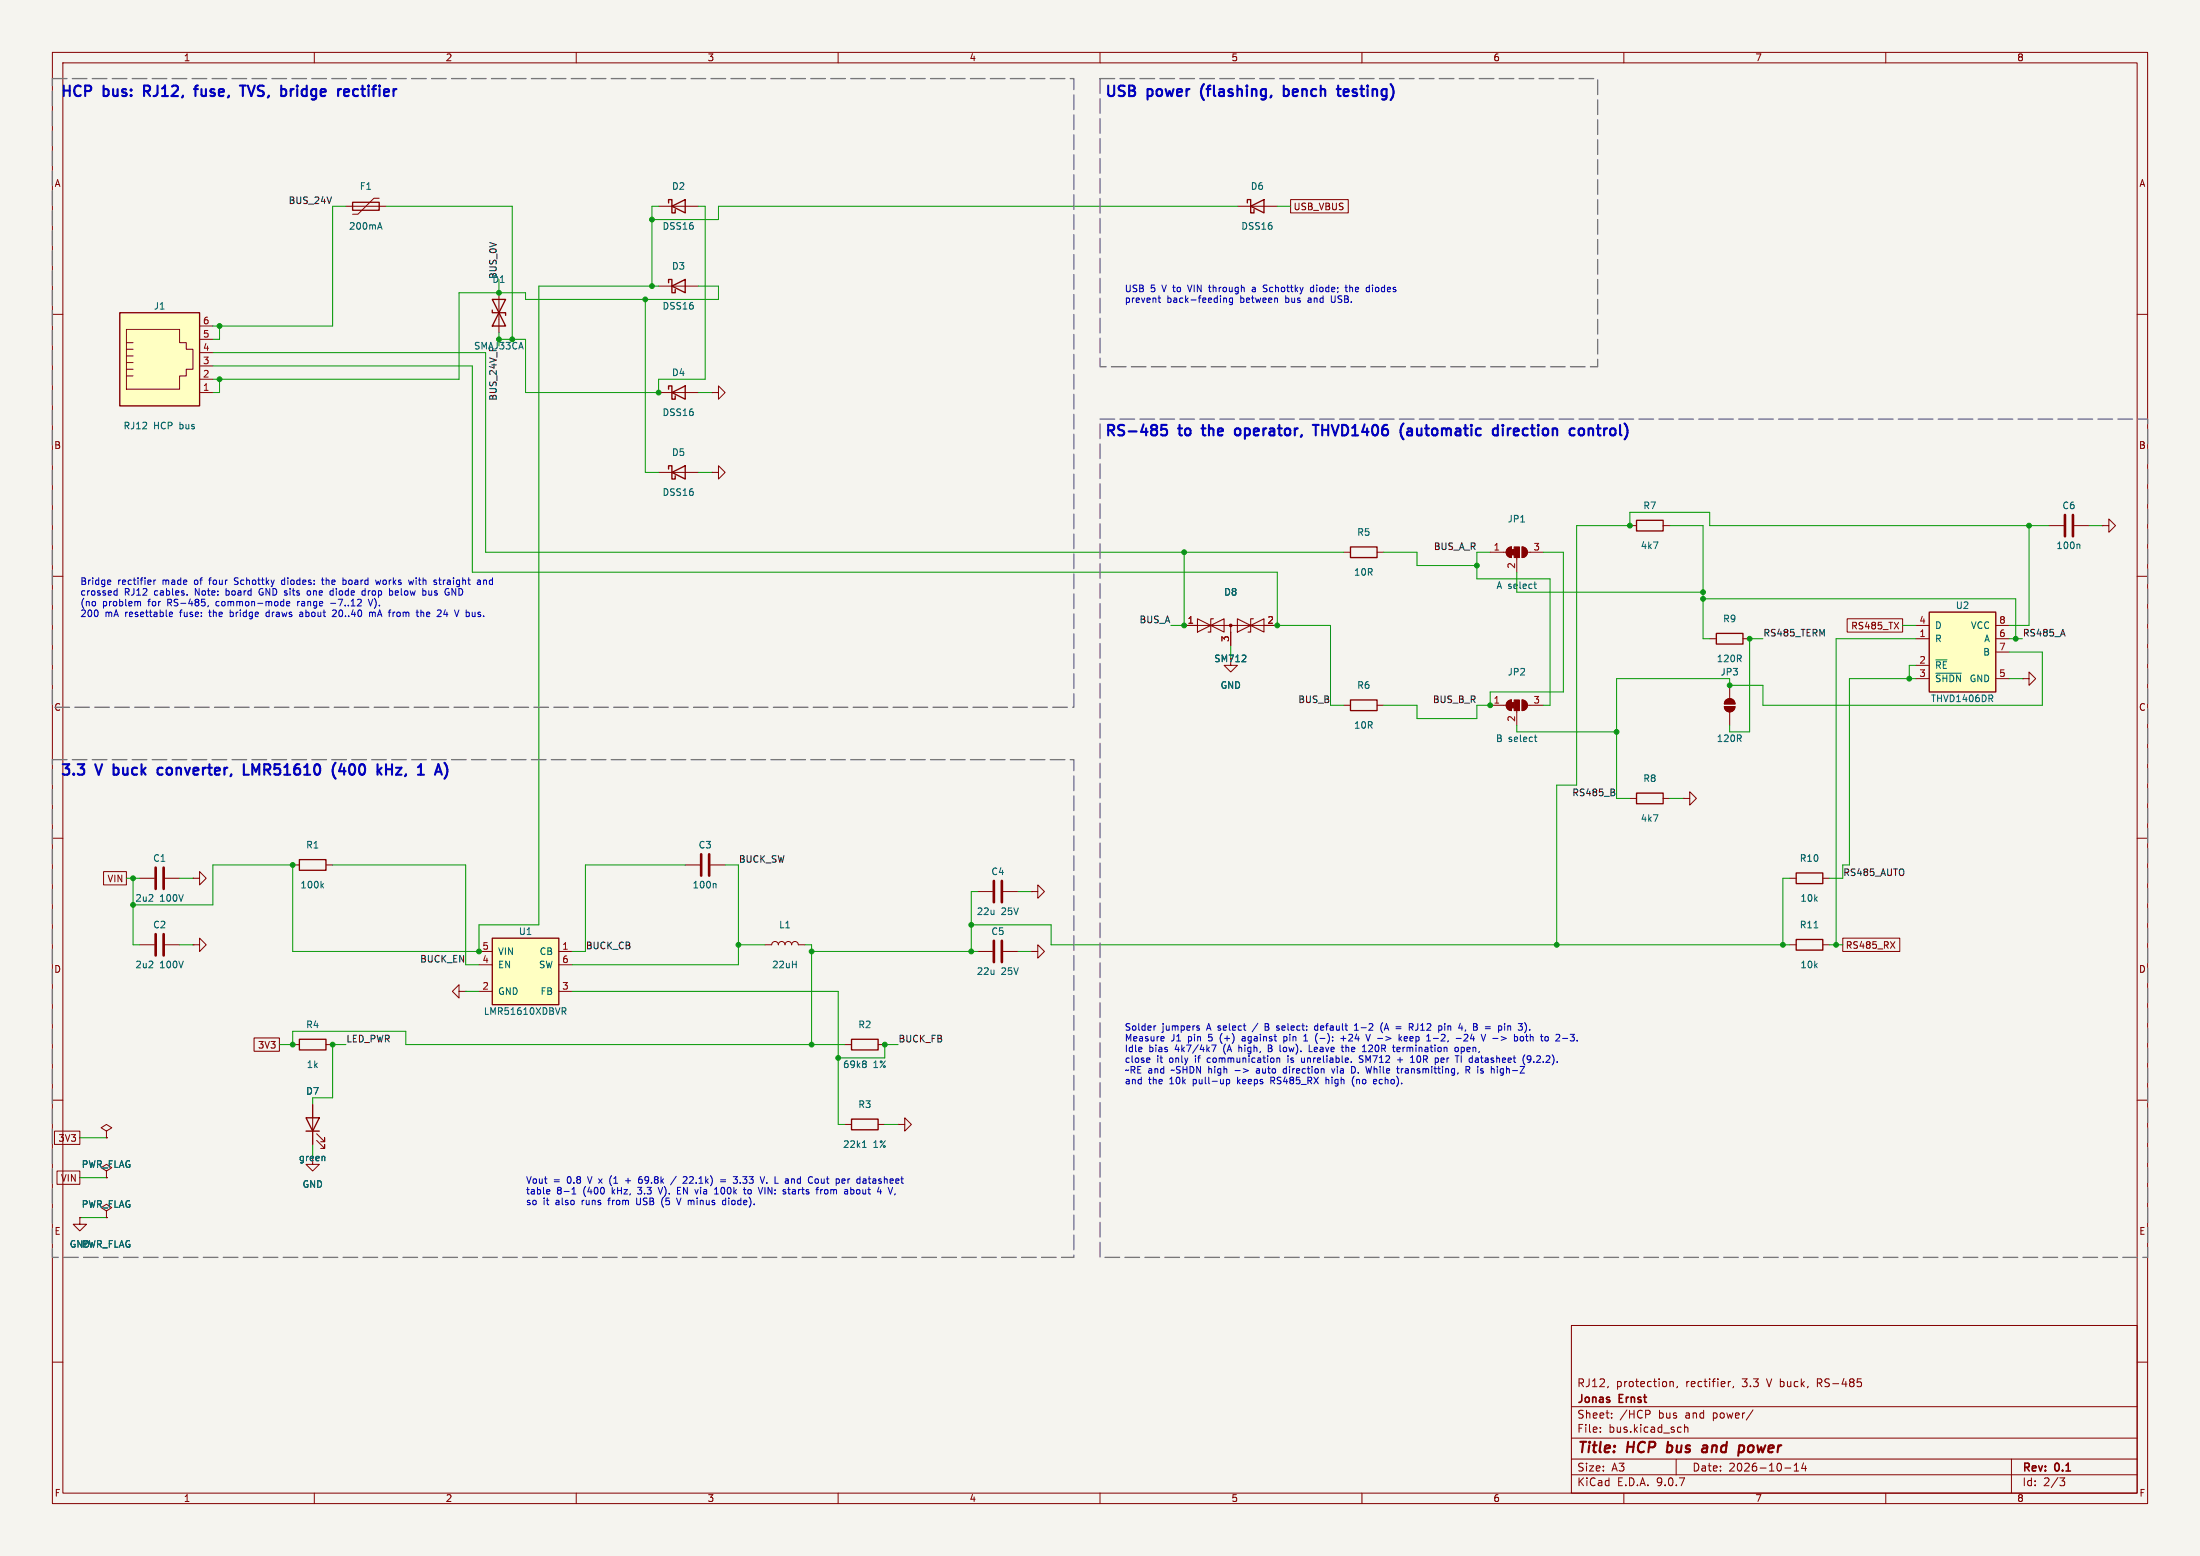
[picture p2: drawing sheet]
<svg xmlns="http://www.w3.org/2000/svg" width="420mm" height="297mm" viewBox="0 0 420 297" stroke-linecap="round" stroke-linejoin="round" font-family="sans-serif">
<path d="M0 0h420v297h-420z" fill="#f5f4ef" stroke="#f5f4ef" stroke-width=".19"/>
<g fill="none" stroke="#840000" stroke-width=".19">
<path d="M10 10h400v277h-400zM12 12h396v273h-396zM60 10v2M110 10v2M160 10v2M210 10v2M260 10v2M310 10v2M360 10v2M66 39.4h7.7M72.4 37.8h-1l-3.1 3.1h-1M10 60h2"/>
<path d="M125.7 74.9h7.6M135.9 74.9h1.3v-1.2l1.2 1.2-1.2 1.3v-1.3M135.9 74.9h.1M408 60h2M125.7 90.2h7.6M135.9 90.2h1.3v-1.3l1.2 1.3-1.2 1.2v-1.2M135.9 90.2h.1M10 110h2M391.2 100.3h2.8M396 100.3h2.8M401.3 100.3h1.3v-1.2l1.3 1.2-1.3 1.3v-1.3M401.3 100.3h.1"/>
<path d="M408 110h2M234.9 125.7v1.3h1.3l-1.3 1.3-1.2-1.3h1.2M326.4 121.9h1.3M332.7 121.9h1.3M10 160h2M408 160h2M36.8 167.6h1.3v-1.2l1.3 1.2-1.3 1.3v-1.3M36.8 167.6h.1M130.8 165.1h2.8M135.6 165.1h2.8M26.7 180.3h2.8M31.5 180.3h2.8"/>
<path d="M36.8 180.3h1.3v-1.2l1.3 1.2-1.3 1.3v-1.3M36.8 180.3h.1M55.9 199.4h1.2M62.2 199.4h1.3M341.6 180.3h1.3M348 180.3h1.2M10 210h2M408 210h2M15.2 232.4v1.3h1.3l-1.3 1.2-1.2-1.2h1.2M15.2 232.4h.1M300 253h108v32h-108zM10 260h2"/>
<path d="M300 278.5h108M300 274.5h108M300 268.5h108M305.5 273.2v.2M305.5 272.5v.1M307 264.6l-.1 .2M307.7 270.5v.2M307.7 269.8v.1M314.7 269.2l.3 .3-.1 .3-.2 .2M318.8 263.8l.2-.1 .4 .1v.9M320 278.5v3M320.2 264.6l-.1 .3"/>
<path d="M320.8 272.4l.1 .1M320.9 273.3l-.1 .1M321.6 271.9v1.5M321.6 272.5l.2-.1 .4 .1v.9M329.9 263.7v1M330.4 263.7l-.3 .1-.2 .2M330.9 264.6l-.1 .3M334.7 269.1l-1.3 1.9M342.5 279.7l.4-.4v1.5M344.3 279.2l-.4 1.1h1M344.7 279.8v1M354.6 263.2h.7"/>
<path d="M355.1 263.8l.3 .2v.4l-.3 .3M384 278.5v6.5M408 260h2M60 285v2M110 285v2M160 285v2M210 285v2M260 285v2M300 281.5h108M310 285v2M340.7 280.2h1.2M342.5 280.8h.9"/>
<path d="M360 285v2M393.2 282.1h1l-.5 .6 .4 .1 .1 .5-.3 .3h-.5"/>
</g>
<path d="M318.2 277.1l.2 .1M318.4 275.2l-.2 2M325 277.1h.8M325.1 276h.8M325.9 276.3l-.9 .2M332.6 275.9l.4 .4-.2 .7" fill="none" stroke="#840000" stroke-width=".4"/>
<path d="M394.2 98.3v4.1M395.7 98.3v4.1M29.7 178.3v4.1M31.2 178.3v4.1M133.9 163.1v4M135.4 163.1v4" fill="none" stroke="#840000" stroke-width=".51"/>
<path d="M67.3 38.6h5.1v1.5h-5.1zM127.6 74.3v-.6h.7v2.5h.6v-.6M128.3 74.9l2.5-1.2v2.5zM127.6 89.5v-.6h.7v2.5h.6v-.6M128.3 90.2l2.5-1.3v2.5zM327.7 120.9h5v2h-5zM342.9 179.3h5.1v2.1h-5.1zM57.1 198.4h5.1v2h-5.1z" fill="none" stroke="#840000" stroke-width=".25"/>
<path d="M72.2 43.4h.6M72.5 42.5l.4 1.3M396.9 103.9l.2 .2v.6M136.5 168.6l.2 .2v.7M346.3 177.1h.7" fill="none" stroke="#006464" stroke-width=".19"/>
<path d="M94 179.1h12.7v12.7h-12.7z" fill="#ffffc2"/>
<path d="M94 179.1h12.7v12.7h-12.7z" fill="none" stroke="#840000" stroke-width=".25"/>
<path d="M26.7 167.6h2.8M31.5 167.6h2.8M91.4 181.6h2.6M91.4 184.2h2.6M91.4 189.2h2.6M106.7 181.6h2.5M106.7 184.2h2.5M106.7 189.2h2.5M20.3 223.5l1-.6-1-.7-1 .7 1 .6v1.3M20.3 224.8h.1M20.3 231.1l1-.6-1-.6-1 .6 1 .6v1.3M20.3 232.4h.1" fill="none" stroke="#840000" stroke-width=".19"/>
<path d="M107.3 192.3h.5l.2 .3-.1 .4h-.6M107.6 193l.4 .6" fill="none" stroke="#006464" stroke-width=".19"/>
<path d="M29.7 165.6v4.1M31.2 165.6v4.1" fill="none" stroke="#840000" stroke-width=".51"/>
<path d="M368.3 116.8h12.7v15.3h-12.7z" fill="#ffffc2"/>
<path d="M94 57.2h2.5l-2.5 5h2.5zM94 59.2v.5h2.5v.5M257.8 104.4h5.1v2h-5.1zM368.3 116.8h12.7v15.3h-12.7zM57.1 164.1h5.1v2h-5.1zM58.4 213.4h2.6l-1.3 2.5zM58.4 215.9h2.6" fill="none" stroke="#840000" stroke-width=".25"/>
<g fill="none" stroke="#840000" stroke-width=".19">
<path d="M95.2 55.9v7.6M226.1 119.4h17.7M234.9 119.4v3.8M256.5 105.4h1.3M262.9 105.4h1.3M284.5 105.4h3M287.8 104.7l.7-.3v2a1.02 1.02 0 0 1-.9-.6 1.02 1.02 0 0 1 .2-1.1zM289.6 106.4v2.8M290.6 104.4a1.02 1.02 0 0 1 1 1 1.02 1.02 0 0 1-1 1zM291.6 105.4h3M365.8 119.4h2.5M381 119.4h2.5"/>
<path d="M284.5 134.6h3M287.8 133.9l.7-.3v2a1.02 1.02 0 0 1-.9-.6 1.02 1.02 0 0 1 .2-1.1zM289.6 135.6v2.8M290.6 133.6a1.02 1.02 0 0 1 1 1 1.02 1.02 0 0 1-1 1zM291.6 134.6h3M365.8 121.9h2.5M365.8 127h2.5M365.8 129.5h2.5M381 121.9h2.5M381 129.5h2.5M381 124.5h2.5M55.9 165.1h1.2"/>
<path d="M62.2 165.1h1.3M87.6 189.2v-1.2l-1.2 1.2 1.2 1.3v-1.3h1.3M88.9 189.2h.1M20.3 215.9l1-.6-1-.7-1 .7 1 .6v1.3M20.3 217.2h.1M59.7 210.8v7.6M60.5 217.7l1.5 1.5v-.8v.8h-.8M60.5 216.4l1.5 1.5v-.7v.7h-.8M59.7 221v1.2h1.3l-1.3 1.3-1.3-1.3h1.3"/>
</g>
<g fill="none" stroke="#006464" stroke-width=".19">
<path d="M292.8 111.5h.5M293 112.2l.3 .1M237.1 126.3h.8M237.8 125.2v.4M369.5 126h2.2M369.5 128.5h4.9M380 133.3l.4 .6M380.4 132.8v.4M292.9 140.7h.5M293.1 141.4l.3 .1M61.4 169l.4 .5M61.8 168.6l-.5 .5"/>
<path d="M62 220.8v.8"/>
</g>
<g fill="#840000" stroke="#840000" stroke-width=".19">
<path d="M288.5 134.1h.6v1h-.6z"/>
<path d="M287.8 133.9l.7-.3v2a1.02 1.02 0 0 1-.9-.6 1.02 1.02 0 0 1 .2-1.1z"/>
<path d="M289.1 133.6h1v2h-1z"/>
<path d="M290.6 133.6a1.02 1.02 0 0 1 1 1 1.02 1.02 0 0 1-1 1z"/>
<path d="M288.5 104.9h.6v1h-.6z"/>
<path d="M287.8 104.7l.7-.3v2a1.02 1.02 0 0 1-.9-.6 1.02 1.02 0 0 1 .2-1.1z"/>
<path d="M289.1 104.4h1v2h-1z"/>
<path d="M290.6 104.4a1.02 1.02 0 0 1 1 1 1.02 1.02 0 0 1-1 1z"/>
<circle cx="234.9" cy="119.4" r=".25"/>
</g>
<path d="M228.6 118.1v2.6l5.1-2.6v2.6zM231.6 118.1h-.5v2.6h-.5M236.2 118.1l5.1 2.6v-2.6l-5.1 2.6zM239.3 118.1h-.5v2.6h-.5" fill="none" stroke="#840000" stroke-width=".2"/>
<path d="M22.9 59.7h15.2v17.8h-15.2z" fill="#ffffc2"/>
<g fill="none" stroke="#840000" stroke-width=".19">
<path d="M125.7 39.4h7.6M236.2 39.4h7.6M246.4 38.1h11v2.5h-11zM125.7 54.6h7.6M24.1 66.7h1.3M24.1 67.9h1.3M24.1 69.2h1.3M24.1 70.5h1.3M24.1 71.8h1.3M24.1 62.9h10.2v2.5h1.3v1.3h1.2v3.8h-1.2v1.3h-1.3v2.5h-10.2zM24.1 65.4h1.3M38.1 62.2h2.5"/>
<path d="M38.1 64.8h2.5M38.1 67.3h2.5M38.1 69.9h2.5M38.1 72.4h2.5M38.1 74.9h2.5M226.1 119.4h2.5M241.3 119.4h2.5M311.1 100.3h1.3M317.5 100.3h1.3M352.6 118.1h10.6v2.6h-10.6zM234.9 120.7v2.5M256.5 134.6h1.3"/>
<path d="M262.9 134.6h1.3M329.2 134.9h2a1.02 1.02 0 0 1-1 1 1.02 1.02 0 0 1-1-1zM329.5 133.7a1.02 1.02 0 0 1 1.1-.3 1.02 1.02 0 0 1 .6 1h-2zM330.2 130.8v2.6M330.2 135.9v2.5M386.1 129.5h1.2v-1.2l1.3 1.2-1.3 1.3v-1.3M386.1 129.5h.1M311.1 152.4h1.3M317.5 152.4h1.3M321.3 152.4h1.3v-1.3l1.2 1.3-1.2 1.3v-1.3M321.3 152.4h.1M19.8 166.4h4.3v2.5h-4.3z"/>
<path d="M186.7 170.2h2.8M191.5 170.2h2.8M196.8 170.2h1.3v-1.3l1.3 1.3-1.3 1.3v-1.3M196.8 170.2h.1M341.6 167.6h1.3M348 167.6h1.2M351.8 179.1h10.9v2.5h-10.9zM360.9 179.7l.8 1.3M361.7 179.7l-.8 1.3M48.5 198.1h4.8v2.6h-4.8zM146 180.3h1.3a.64 .64 0 0 1 .7-.6 .64 .64 0 0 1 .6 .6 .64 .64 0 0 1 .6-.6 .64 .64 0 0 1 .7 .6 .64 .64 0 0 1 .6-.6 .64 .64 0 0 1 .6 .6 .64 .64 0 0 1 .7-.6 .64 .64 0 0 1 .6 .6h1.3M161.3 199.4h1.3"/>
<path d="M167.6 199.4h1.3M186.7 181.6h2.8M191.5 181.6h2.8M196.8 181.6h1.3v-1.3l1.3 1.3-1.3 1.3v-1.3M196.8 181.6h.1M10.4 215.9h4.8v2.5h-4.8zM20.3 217.2h.1M59.7 210.8v2.6M59.7 215.9v2.5M161.3 214.6h1.3M167.6 214.6h1.3M171.4 214.6h1.3v-1.2l1.3 1.2-1.3 1.3v-1.3"/>
<path d="M171.4 214.6h.1M10.9 223.5h4.3v2.6h-4.3zM15.2 232.4h.1M20.3 224.8h.1M20.3 232.4h.1"/>
</g>
<g fill="none" stroke="#840000" stroke-width=".25">
<path d="M127.6 38.7v-.6h.7v2.5h.6v-.6M128.3 39.4l2.5-1.3v2.5zM238.1 38.7v-.6h.7v2.5h.6v-.6M238.8 39.4l2.5-1.3v2.5zM22.9 59.7h15.2v17.8h-15.2zM127.6 54v-.7h.7v2.6h.6v-.7M128.3 54.6l2.5-1.3v2.6zM312.4 99.3h5.1v2h-5.1zM257.8 133.6h5.1v2h-5.1zM312.4 151.4h5.1v2h-5.1zM342.9 166.6h5.1v2.1h-5.1zM162.6 198.4h5v2h-5z"/>
<path d="M162.6 213.6h5v2h-5z"/>
</g>
<path d="M237.1 126.3h.8M237.8 125.2v.4M164.6 219h.8M164.9 217.9l.1-.2v1.3M165.1 202.5l.3 .3-.3 .3 .3 .2v.2l-.3 .3M62 220.8v.8" fill="none" stroke="#006464" stroke-width=".19"/>
<g fill="#840000" stroke="#840000" stroke-width=".19">
<path d="M329.2 134.9h2a1.02 1.02 0 0 1-1 1 1.02 1.02 0 0 1-1-1z"/>
<path d="M329.5 133.7a1.02 1.02 0 0 1 1.1-.3 1.02 1.02 0 0 1 .6 1h-2z"/>
</g>
<path d="M189.7 168.1v4.1M189.7 179.6v4M191.3 168.1v4.1M191.3 179.6v4" fill="none" stroke="#840000" stroke-width=".51"/>
<path d="M308.1 151.3l.2 .2-.2 .3M308.1 150.7v.4" fill="none" stroke="#0f0f0f" stroke-width=".19"/>
<g fill="none" stroke="#009600" stroke-width=".19">
<path d="M66 39.4h-2.5v22.8h-22.9M73.7 39.4h24.1v25.4M125.7 39.4h-1.2v15.2M133.3 39.4h1.3v33h-8.9v2.5h-25.4v-10.1h-5.1M236.2 39.4h-99v2.5h-12.7M243.8 39.4h2.6M95.2 53.3v2.6M123.2 57.2v33h2.5M125.7 54.6h-22.8v121.9h-11.5v5.1h-35.5v-16.5h-15.3v7.6h-15.2M133.3 54.6h3.9v2.6h-36.9v-1.3h-12.7v16.5h-47M40.6 67.3h52.1v38.1h163.8M40.6 69.9h49.6v39.3h153.6v10.2h10.2v15.2h2.5"/>
<path d="M41.9 62.2v2.6h-1.3M41.9 72.4v2.5h-1.3M95.2 63.5v2.5M133.3 74.9h2.6M133.3 90.2h2.6M226.1 105.4v14h-2.6M264.2 105.4h6.3v2.6h11.4M284.5 105.4h-2.6v5.1h14v24.1h-1.3M289.6 109.2v3.8h35.5M294.6 105.4h3.8v26.7h-13.9v2.5h-2.6v2.6h-11.4v-2.6h-6.3M318.8 100.3h6.3v21.6h1.3M325.1 114.3h59.7v7.6"/>
<path d="M363.2 119.4h2.6M387.3 100.3v19.1h-3.8M391.2 100.3h-64.8v-2.5h-15.3v2.5h-10.1v49.6h-3.8v30.4M398.8 100.3h2.5M234.9 123.2v2.5M289.6 138.4v1.3h19M336.5 121.9h-2.5v17.8h-3.8v-1.3M365.8 129.5h-12.7v35.6h-1.3v2.5h-2.6M365.8 121.9h-15.3v58.4M365.8 127h-1.3v2.5M383.5 124.5h6.4v10.1h-53.4v-3.8h-6.3v-1.3h-21.6v22.9h2.5M383.5 129.5h2.6"/>
<path d="M383.5 121.9h2.6M318.8 152.4h2.5M24.1 167.6h2.6M25.4 167.6v12.7h1.3M34.3 167.6h2.5M63.5 165.1h25.4v19.1h2.5M130.8 165.1h-19v16.5h-2.6M138.4 165.1h2.6v19.1h-31.8M185.4 176.5h15.3v3.8h140.9M186.7 170.2h-1.3v11.4M194.3 170.2h2.5M341.6 167.6h-1.2v12.7"/>
<path d="M34.3 180.3h2.5M53.3 199.4h2.6v-2.5h21.6v2.5h83.8M66 199.4h-2.5v10.2h-3.8v1.2M88.9 189.2h2.5M109.2 189.2h50.8v25.4h1.3M141 180.3h5M153.7 180.3h1.2v19.1M154.9 181.6h31.8M171.4 199.4h-2.5v2.5h-8.9M194.3 181.6h2.5M349.2 180.3h2.6M15.2 217.2h5.1"/>
<path d="M59.7 218.4v2.6M168.9 214.6h2.5M15.2 232.4h5.1M15.2 224.8h5.1"/>
</g>
<g fill="none" stroke="#0000c2" stroke-width=".19">
<path d="M221.1 56.9h.5M221.3 56.5v1l.3 .2M226.7 54.4l.4 1.3M230.7 54.8h.5M230.9 54.4v1.2M233.6 56.9v.8M234.1 57.1v.6M234.7 57v.6l.2 .1h.4M235.3 56.9v1l-.3 .3-.3-.1M239.1 54.9h.5v.8M239.6 55.1l-.4 .1-.2 .2 .2 .3 .4-.1M241.2 55.6h.6"/>
<path d="M241.9 54.5l-.5-.1-.2 .3 .1 .3 .5 .1M250.8 54.9l-.4-.1-.2 .3 .1 .5h.5M250.8 54.4v1.3M254.2 56.5v1l.2 .2M256.8 54.8h.4M256.9 54.4v1.1l.3 .2M257.7 54.4v1.3M257.8 54.8l-.1 .2M261.3 54.8l.1 .1M261.4 54.4v1.3M261.4 55.6l-.1 .1M20.7 110.7l.4 .1v.2l-.6 .1"/>
<path d="M21.1 111.5l-.4 .1M21.9 113.5h.5M21.9 112.8h.5M22.4 112.3v1.3M26.3 114.9h.5v.8M29.4 110.7v.9M29.7 110.7l-.3 .3M32.4 116.9v.7h.5M32.9 116.9v.3l-.6 .1M35.7 113.5v.1M39.8 115.6l-.1 .2M43.9 116.4v1.3"/>
<path d="M43.9 117.6l.2 .1M44.1 116.8l-.2 .1M44.7 111.5l.2 .1M45 110.3l-.3 .2 .3 .4M49.4 112.9l.3 .6M51.3 116.8l-.4 .1-.1 .2v.5l.5 .1M53.8 114.8l.4 .1M54.2 114.4v1.3M54.2 115.6l-.4 .1M54.2 110.7l-.3 .1-.2 .2 .1 .4 .4 .2M54.7 115.2l.6-.1v-.2l-.4-.1-.2 .2 .1 .6h.5M56.8 114.8v.9"/>
<path d="M57.1 114.8l-.3 .2M57.8 117.2h-.4l-.2 .2 .2 .3 .4-.1M59.2 112.8h-.3l-.3 .2 .1 .5 .2 .1 .3-.1M61.4 110.7h.4M61.5 110.3v1.1l.3 .2M63.1 115.2h1M63.1 113.5h.5M63.1 112.8h.5M63.6 112.3v1.3M64.2 116.8l-.8 .9h.8M65.5 110.8l.3-.1 .3 .3-.1 .5h-.5M69.1 113.4l.2 .2 .4-.1"/>
<path d="M69.7 112.8h-.4l-.2 .2M69.7 112.3v1.3M70.3 114.4l.4 1.3 .5-1.3M70.6 116.8v.9M71 116.9l-.3-.1-.1 .2M71.1 117v.7M71.7 110.7l.2 .9 .3-.6 .2 .6 .3-.9M74.5 112.8h.3l.2 .2-.1 .5-.4 .1M75.4 116.8l-.2 .1M75.5 112.8v.7M76.1 113.1l-.6 .1M79 110.7l-.3 .9-.2-.6-.3 .6"/>
<path d="M80.4 117l.3-.2 .2 .2M80.4 116.4v1.3M81.2 112.8l.1 .2-.1 .5M81.9 112.8v.6l.1 .2M83.7 110.7h.5M83.9 110.3v1.1l.3 .2M85 116.4l-.3 .9h.8M86.3 113.6v-1.3l.7 1.3M91.2 110.8h.5v.8M91.7 111l-.4 .1-.2 .2 .2 .3 .4-.1M92.3 110.7v.9M92.7 110.7l-.4 .1"/>
<path d="M220.7 195.8l-.3 .1M222.2 198.6l-.2 .1M222.2 198v.2l-.6 .1M228.6 195.8l.3 .1M228.6 196.2l.3 .1 .1 .2-.4 .2M232.1 199.5l-.5 1.2M237.3 197.9h-.1M237.3 198.2l-.2 .2 .2 .3M241.5 196h.4M241.9 195.4h-.4v1.3h.5M242.1 199.5v1.2h.5M243.8 196.2h.3"/>
<path d="M243.8 196.7h.3M244.1 195.8l-.3 .1M245.1 197.9v1.2M245.1 198.6l.4 .1M245.5 197.9h-.4M248.9 198.7h.7M249.1 197.6l-.2 .2M249.3 197.4v1.3M249.9 199.5v1.2h.6M251.5 197.2a1.46 1.46 0 0 0 0 2M251.6 195.9l-.4-.1-.2 .2 .1 .6h.5M256 198.2h.9"/>
<path d="M256 199.9h.5M256.5 197.7v1M258.6 196.7h.7M258.6 195.7l.3-.3v1.3M260.4 199.5v1.2M260.8 197.4l.4 1.3 .4-1.3M264 195.2a1.46 1.46 0 0 0 0 1.9M264.3 196.7l.4-1.3 .4 1.3M264.4 196.3h.6M266.5 196h1M266.5 196.3h1M267.1 197.4v1.3"/>
<path d="M267.1 199.9l-.4 .2v.6h.4M267.2 198.2l.4 .5M267.6 197.9l-.5 .4M268.7 198l-.2-.1-.4 .1v.6h.5M268.7 198.2l-.6 .1M269.3 196l.5 .7M269.7 195.9l.1-.3-.2-.2h-.6v1.3M270.5 196.6l-.3 .1M273.6 198.2h1M275.8 195.4v.1M275.8 195.8v.9M278 198.2h1"/>
<path d="M278.2 199.9l.2 .2v.4l-.2 .2h-.3l-.2-.2 .2-.5M279 199.9v1.3M279.3 199.9l-.3 .1M279.8 196.6l-.1 .2M280 197.4l-.4 .1M280.2 198l-.8 .7h.8M283.6 197.4l-.4 1.3M285 198.2h1M287.2 195.4v.1M287.8 195.9l.2-.1 .3 .1 .1 .8M287.8 195.8v.9M290.3 198l-.1 .5 .2 .2 .4-.1v-.6"/>
<path d="M291.4 197.4v1.1l.3 .2M292 196.5v.2M299.8 198.6l.5 .1M299.8 197.4h.7M219.1 201.9l.3 .1 .1 .2-.6 .2M219.4 202.7l-.3 .1M234.1 206v1.3M234.7 206.1v.7l-.2 .1-.4-.1M240 204h-.1M240 204.3l-.2 .2 .2 .3M242.6 205.6v1.3M242.6 206.3h.5"/>
<path d="M243.8 202.1l.1-.2 .3 .1 .1 .8M243.8 201.9v.9M244.4 200.7h.1M245.5 204h-.4l-.1 .2v.5l.5 .1M245.9 201.9v.9M248.5 201.9v.7l.3 .2M253.1 205.6v1.3M253.5 206l-.4 .1M254.2 204l.3 .8 .3-.8M256.3 200.7h.2M258 202.7v.1M258 203.6a.64 .64 0 0 1 .8 .6 .64 .64 0 0 1-.8 .6"/>
<path d="M258.5 205.4a1.46 1.46 0 0 0 0 2M259.5 202.7h.6M259.5 201.8l.1 .3 .5 .1M260.1 200.7h.7M261.8 203.6l-.3 1.2-.2-.9M262.3 206.8h.4M262.3 206.1l.3-.1 .2 .3-.6 .2M266.8 202.3h1M267.3 201.8v1M267.3 200.2l-.6 .1M267.5 204v.8M267.9 204l-.4 .2"/>
<path d="M269.3 202.8h.7M269.6 201.5v1.3M274.5 202.1v.6M275.1 202v.7M275.7 202.2l-.6 .2M277.8 201.5h.7M278.2 201.5v1.3M279 201.5v1.3M279 200.7h.3M279.9 203.6v1.2M280.2 204.2l.4 .6M280.6 203.8l-.1 .4h-.6"/>
<path d="M286.5 204.1v.6M290.9 202.9l.2 .4M291.1 201.3l-.2 .4M292.3 202.1l-.3 .2h-.2l-.3-.2v-.3l.3-.3h.2l.3 .3a.84 .84 0 0 1-.4 1h-.2M104.5 227.1h.4l.1 .3-.6 .1M104.9 227.8l-.4 .1M109.2 227.9h.7M109.4 226.8l-.2 .2M109.6 226.6v1.3M116.5 224.8l-.1 .5 .1 .7M119.4 225.4h1M121.5 228.7v1l.3 .3"/>
<path d="M122.5 224.6l-.4 .1a.86 .86 0 0 0 0 1.2l.4-.1M122.5 225.1h-.4l-.2 .2M125.6 226.6l.5 1.3M126.3 229.6l.4 .8M126.4 229l-.1 .3M129.1 224.5l-1.1 1.7M129.2 228.7l.4 1.3 .4-1.3M129.3 227.2h.5M129.9 226.6h-.6v1.3h.6M130.4 224.7l.5-.1 .3 .4-.8 .9h.8M136.4 227.9h.7M136.8 226.6v1.3"/>
<path d="M137.6 225.2h.9M137.6 225.6h.9M138.5 229.2l-.3-.1-.3 .2 .1 .6h.5M138.5 228.7v1.3M140 224.6h.8l-.5 .5M141.3 225.7v.2M141.9 227.1h.5M142.1 227.7l.3 .2M143 227.1l-.2 .2v.4l.2 .2M145.6 226.6l-.4 1.3M146 224.6l-.5 1.3M146.4 225.7v.2"/>
<path d="M150.4 227.1h.5M150.6 226.6v1.1l.3 .2M155.8 225l.3 .1 .1 .2v.4l-.4 .2M156.7 227.1v.8M157 227.1l-.3 .2M161.9 225v.9M162 225.1l-.1 .2M162.4 226.6v1.3M163 227.8l-.2 .1-.4-.1M164.2 224.6v1.3M165.7 225h.5M165.9 224.6v1.1l.3 .2"/>
</g>
<g fill="none" stroke="#0000c2" stroke-width=".4">
<path d="M12.2 16.3v2M13.3 16.3v2M15.4 16.5a.69 .69 0 0 0-1 .1M17.3 16.5l-.3-.2h-.7v2M19.8 16.3v2M27.5 17.4h.8M28.6 16.5l-.3-.2h-.8v2M30.1 16.3v1.5M31.3 16.6l.2-.3v2M32.8 16.5l.3-.2h.5l.3 .2M37 17h.8M37.8 16.3l-.4 .1-.1 .2v1.7"/>
<path d="M45.8 16.3h1.1M46.4 16.3v2M47.3 16.3l.7 2 .6-2M50.4 16.4l-.8-.1-.3 .2M53.7 16.3v2M56.1 17l-.4 .1-.2 .3M56.7 16.3v.2M58.6 16.3v2M66.4 17l.2 .1v.4l-.9 .2M66.6 18.2l-.2 .1M68.2 17l-.6 .1-.2 .3 .1 .7 .3 .2h.4M69.2 16.3v1.7"/>
<path d="M70.4 16.3v.2M71.8 16.3l-.4 .1-.1 .2M72.5 16.3v.2M211.6 16.3v1.7M212.7 16.3v1.7M214.7 16.4l-.8-.1-.2 .2M216.5 16.5l-.3-.2h-.6v2M229.8 16l-.3 .6M231.1 16.3l-.4 .1-.1 .2M231.7 16.3v1.7M236.2 16.3v2M238 16.3v.2"/>
<path d="M245.1 16.3v2M245.1 17.1l.6-.1 .2 .2M245.9 18.1l-.2 .2-.6-.1M252.1 16.3v2M255.2 17h.7M255.5 16.3v1.7M255.6 18.2l.3 .1M257.2 17h-.4l-.3 .3 .1 .9 .6 .1M257.5 17.5l-1 .2M259.9 16.3v1.7M261.1 16.3v.2M265.5 16l.3 .6"/>
<path d="M212.6 81.3l-.3-.2h-.7v2M214.6 81.2l-.8-.1-.2 .2M218.3 81l-.5 1.4M219.8 81.3l.3-.2h.4l.3 .2M222.7 81.1h-1v1l.2-.2 .7 .1 .2 .2-.1 .7-.3 .2h-.5l-.2-.2M225.2 81.1v1.7M229.4 81.8h.7M229.7 81.1v1.7M230.8 81.1v2M236.7 82a.54 .54 0 0 0-.5-.2 .54 .54 0 0 0-.5 .4v.5a.54 .54 0 0 0 .5 .4 .54 .54 0 0 0 .5-.2M244.2 81.1v1.7M250.6 81.1h1.1"/>
<path d="M251.2 81.1v2M252.4 81.1v2M252.4 82.1h1.2M253.6 81.1v2M254.2 81.1l.7 2 .7-2M257.2 81.4l-.5-.3h-.5v2M258.5 81.4l.2-.3v2M260.5 81l-.5 1.4M262.1 81.3a.46 .46 0 0 1 .8 0M264.8 81.1h-.4l-.3 .2M267.9 80.8l-.3 .6M268.7 81.9h.8l.1 1.2"/>
<path d="M269.6 82.2l-.7 .1a.39 .39 0 0 0-.3 .4 .39 .39 0 0 0 .3 .4l.7-.1M272.3 81.1v1.7M279.7 81.1v1.7M280.9 81.1v.2M285.4 81.8l.5 .1M285.9 83l-.5 .1M285.9 81.1v2M286.9 81.1v.2M286.9 81.8v1.3M287.8 81.8v1.3M288.4 81.8l-.4 .1-.2 .3M292.5 81.1v1.7"/>
<path d="M293.7 81.1v.2M301.6 81.9a.54 .54 0 0 1 .8 .3v.5a.54 .54 0 0 1-.8 .3M303.3 81.8v1.3M303.8 81.8l-.5 .2M305.1 81.1v1.7M309.3 81.1v1.7M310.1 80.8l.4 .6M12 145.9h1.2l-.6 .7M14.8 145.9h1.3l-.7 .7M18.2 145.9l.6 2 .7-2M21.7 145.9v2M21.7 147.8l.2 .1"/>
<path d="M21.9 146.5l-.2 .1M27 145.9v2M31 146.6l-.5-.1-.4 .4v.6l.2 .3h.7M40 145.9v1.7M46.6 145.9v2h.9M48.2 147.9v-2l.6 1.4 .7-1.4v2M51.5 146.1l-.3-.2h-.7v2M53.4 145.9h-.9l-.1 .9M54.6 146.2l.2-.3v2M57.1 145.9h-.4l-.2 .2M58.5 146.2l.1-.3v2M60.2 146.1a.46 .46 0 0 1 .7 0"/>
<path d="M63.6 147.8l.5 .8M64.1 145.6l-.5 .8M65.2 145.8l-.5 1.4h1.3M65.7 146.5v1.4M66.8 146.1a.46 .46 0 0 1 .8 0M68.7 146.1a.46 .46 0 0 1 .8 0M72.1 145.9v2M73.7 145.9v2M73.7 146.8h1.1M74.8 145.9v2M80.2 146.2l.2-.3v2M83 147.9l.7-2 .7 2"/>
<path d="M83.2 147.3h1M84.8 145.6l.4 .6"/>
</g>
<path d="M10 15h195v120h-195zM210 15h95v55h-95zM210 80h200v160h-200zM10 145h195v95h-195z" fill="none" stroke="#787878" stroke-width=".25" stroke-dasharray="2.8 1"/>
<g fill="#009600" stroke="#009600" stroke-width=".19">
<circle cx="95.2" cy="55.9" r=".46"/>
<circle cx="123.2" cy="57.2" r=".46"/>
<circle cx="95.2" cy="64.8" r=".46"/>
<circle cx="97.8" cy="64.8" r=".46"/>
<circle cx="125.7" cy="74.9" r=".46"/>
<circle cx="124.5" cy="41.9" r=".46"/>
<circle cx="124.5" cy="54.6" r=".46"/>
<circle cx="55.9" cy="165.1" r=".46"/>
<circle cx="25.4" cy="172.7" r=".46"/>
<circle cx="91.4" cy="181.6" r=".46"/>
<circle cx="25.4" cy="167.6" r=".46"/>
<circle cx="185.4" cy="176.5" r=".46"/>
<circle cx="185.4" cy="181.6" r=".46"/>
<circle cx="141" cy="180.3" r=".46"/>
<circle cx="41.9" cy="72.4" r=".46"/>
<circle cx="41.9" cy="62.2" r=".46"/>
<circle cx="63.5" cy="199.4" r=".46"/>
<circle cx="55.9" cy="199.4" r=".46"/>
<circle cx="308.6" cy="139.7" r=".46"/>
<circle cx="350.5" cy="180.3" r=".46"/>
<circle cx="340.4" cy="180.3" r=".46"/>
<circle cx="297.2" cy="180.3" r=".46"/>
<circle cx="154.9" cy="199.4" r=".46"/>
<circle cx="160" cy="201.9" r=".46"/>
<circle cx="168.9" cy="199.4" r=".46"/>
<circle cx="154.9" cy="181.6" r=".46"/>
<circle cx="226.1" cy="105.4" r=".46"/>
<circle cx="281.9" cy="108" r=".46"/>
<circle cx="243.8" cy="119.4" r=".46"/>
<circle cx="226.1" cy="119.4" r=".46"/>
<circle cx="284.5" cy="134.6" r=".46"/>
<circle cx="311.1" cy="100.3" r=".46"/>
<circle cx="387.3" cy="100.3" r=".46"/>
<circle cx="325.1" cy="113" r=".46"/>
<circle cx="325.1" cy="114.3" r=".46"/>
<circle cx="384.8" cy="121.9" r=".46"/>
<circle cx="364.5" cy="129.5" r=".46"/>
<circle cx="330.2" cy="130.8" r=".46"/>
<circle cx="334" cy="121.9" r=".46"/>
</g>
<g font-size="2.8" fill="#0000c2">
<text x="11.4" y="19.5">HCP</text>
<text x="19.8" y="19.5">bus:</text>
<text x="28.4" y="19.5">RJ12,</text>
<text x="39" y="19.5">fuse,</text>
<text x="48.5" y="19.5">TVS,</text>
<text x="57" y="19.5">bridge</text>
<text x="68.6" y="19.5">rectifier</text>
<text x="210.8" y="19.5">USB</text>
<text x="219.1" y="19.5">power</text>
<text x="230.1" y="19.5">(flashing,</text>
<text x="246.7" y="19.5">bench</text>
<text x="257.9" y="19.5">testing)</text>
<text x="210.8" y="84.2">RS-485</text>
<text x="225.2" y="84.2">to</text>
<text x="230.5" y="84.2">the</text>
<text x="237.5" y="84.2">operator,</text>
<text x="253.4" y="84.2">THVD1406</text>
<text x="270.6" y="84.2">(automatic</text>
<text x="289.1" y="84.2">direction</text>
<text x="304.6" y="84.2">control)</text>
<text x="11.4" y="149">3.3</text>
<text x="22.6" y="149">buck</text>
<text x="31.8" y="149">converter,</text>
<text x="49" y="149">LMR51610</text>
<text x="66.8" y="149">(400</text>
<text x="76.1" y="149">kHz,</text>
<text x="84.7" y="149">1</text>
</g>
<g font-size="2.8" fill="#840000">
<text x="301" y="277.9">Title:</text>
<text x="310.6" y="277.9">HCP</text>
<text x="319.1" y="277.9">bus</text>
<text x="326.6" y="277.9">and</text>
<text x="334.4" y="277.9">power</text>
</g>
<g font-size="2.1" fill="#840000">
<text x="301" y="268.2">Jonas</text>
<text x="301" y="265">RJ12,</text>
<text x="308.5" y="265">protection,</text>
<text x="309.2" y="268.2">Ernst</text>
<text x="321.9" y="265">rectifier,</text>
<text x="332.7" y="265">3.3</text>
<text x="337.6" y="265">V buck,</text>
<text x="347.4" y="265">RS-485</text>
<text x="301" y="273.7">File:</text>
<text x="301" y="271">Sheet:</text>
<text x="307.1" y="273.7">bus.kicad_sch</text>
<text x="309.2" y="271">/HCP</text>
<text x="316.7" y="271">bus</text>
<text x="321.9" y="271">and</text>
<text x="327.3" y="271">power/</text>
<text x="301" y="281.1">Size:</text>
<text x="307.6" y="281.1">A3</text>
<text x="323" y="281.1">Date:</text>
<text x="330" y="281.1">2026-10-14</text>
<text x="386" y="281.3">Rev:</text>
<text x="392.4" y="281.3">0.1</text>
<text x="301" y="283.9">KiCad</text>
<text x="308.7" y="283.9">E.D.A.</text>
<text x="316.3" y="283.9">9.0.7</text>
<text x="386" y="283.9">Id:</text>
<text x="390.1" y="283.9">2/3</text>
</g>
<g font-size="1.8" fill="#840000">
<text x="35" y="11.9">1</text>
<text x="85" y="11.9">2</text>
<text x="135" y="11.9">3</text>
<text x="185" y="11.9">4</text>
<text x="235" y="11.9">5</text>
<text x="285" y="11.9">6</text>
<text x="335" y="11.9">7</text>
<text x="385" y="11.9">8</text>
<text x="10.3" y="35.9">A</text>
<text x="408.3" y="35.9">A</text>
<text x="246.9" y="40.3">USB_VBUS</text>
<text x="10.3" y="85.9">B</text>
<text x="408.2" y="85.9">B</text>
<text x="353.3" y="120.3">RS485_TX</text>
<text x="10.3" y="135.9">C</text>
<text x="408.2" y="135.9">C</text>
<text x="20.4" y="168.6">VIN</text>
<text x="10.3" y="185.9">D</text>
<text x="352.3" y="181.3">RS485_RX</text>
<text x="408.2" y="185.9">D</text>
<text x="49.2" y="200.3">3V3</text>
<text x="11.1" y="218.1">3V3</text>
<text x="11.5" y="225.7">VIN</text>
<text x="10.3" y="235.9">E</text>
<text x="408.3" y="235.9">E</text>
<text x="10.3" y="285.9">F</text>
<text x="35" y="286.9">1</text>
<text x="85" y="286.9">2</text>
<text x="135" y="286.9">3</text>
<text x="185" y="286.9">4</text>
<text x="235" y="286.9">5</text>
<text x="285" y="286.9">6</text>
<text x="335" y="286.9">7</text>
<text x="385" y="286.9">8</text>
<text x="408.3" y="285.9">F</text>
</g>
<g font-size="1.8" fill="#0f0f0f">
<text x="55" y="39">BUS_24V</text>
<text x="94.9" y="53.3" transform="rotate(-90 94.9 53.3)">BUS_0V</text>
<text x="93.9" y="54.2">D1</text>
<text x="90.4" y="66.9">SMAJ33CA</text>
<text x="94.9" y="76.6" transform="rotate(-90 94.9 76.6)">BUS_24V_F</text>
<text x="273.6" y="105.1">BUS_A_R</text>
<text x="217.5" y="119">BUS_A</text>
<text x="336.5" y="121.6">RS485_TERM</text>
<text x="386.1" y="121.6">RS485_A</text>
<text x="247.7" y="134.3">BUS_B</text>
<text x="273.5" y="134.3">BUS_B_R</text>
<text x="300.1" y="152.1">RS485_B</text>
<text x="141" y="164.8">BUCK_SW</text>
<text x="351.8" y="167.3">RS485_AUTO</text>
<text x="80.1" y="183.8">BUCK_EN</text>
<text x="111.8" y="181.3">BUCK_CB</text>
<text x="66" y="199">LED_PWR</text>
<text x="171.4" y="199">BUCK_FB</text>
</g>
<g font-size="1.8" fill="#006464">
<text x="68.6" y="36.4">F1</text>
<text x="128.2" y="36.4">D2</text>
<text x="238.7" y="36.4">D6</text>
<text x="66.5" y="44">200mA</text>
<text x="126.4" y="44">DSS16</text>
<text x="236.9" y="44">DSS16</text>
<text x="128.2" y="51.7">D3</text>
<text x="29.3" y="59.3">J1</text>
<text x="126.4" y="59.3">DSS16</text>
<text x="128.2" y="72">D4</text>
<text x="23.5" y="82.1">RJ12</text>
<text x="29.3" y="82.1">HCP</text>
<text x="34.4" y="82.1">bus</text>
<text x="126.4" y="79.6">DSS16</text>
<text x="128.2" y="87.2">D5</text>
<text x="126.4" y="94.8">DSS16</text>
<text x="287.7" y="99.9">JP1</text>
<text x="313.6" y="97.4">R7</text>
<text x="393.6" y="97.4">C6</text>
<text x="259" y="102.5">R5</text>
<text x="313.1" y="105">4k7</text>
<text x="392.5" y="105">100n</text>
<text x="233.6" y="113.9">D8</text>
<text x="258.4" y="110.1">10R</text>
<text x="285.6" y="112.6">A select</text>
<text x="328.9" y="119">R9</text>
<text x="373.3" y="116.4">U2</text>
<text x="369.3" y="120.2">D</text>
<text x="369.3" y="122.8">R</text>
<text x="376.2" y="120.2">VCC</text>
<text x="378.5" y="125.3">B</text>
<text x="378.7" y="122.8">A</text>
<text x="231.7" y="126.6">SM712</text>
<text x="232.9" y="131.7">GND</text>
<text x="259" y="131.7">R6</text>
<text x="287.7" y="129.1">JP2</text>
<text x="327.6" y="126.6">120R</text>
<text x="328.4" y="129.1">JP3</text>
<text x="369.3" y="127.9">~{RE}</text>
<text x="369.3" y="130.4">~{SHDN}GND</text>
<text x="368.5" y="134.2">THVD1406DR</text>
<text x="258.4" y="139.3">10R</text>
<text x="285.5" y="141.8">B</text>
<text x="287.9" y="141.8">select</text>
<text x="327.6" y="141.8">120R</text>
<text x="313.6" y="149.5">R8</text>
<text x="313.1" y="157.1">4k7</text>
<text x="29.1" y="164.7">C1</text>
<text x="58.3" y="162.2">R1</text>
<text x="133.3" y="162.2">C3</text>
<text x="189.2" y="167.2">C4</text>
<text x="343.5" y="164.7">R10</text>
<text x="25.8" y="172.3">2u2</text>
<text x="30.5" y="172.3">100V</text>
<text x="57.3" y="169.8">100k</text>
<text x="132.1" y="169.8">100n</text>
<text x="343.6" y="172.3">10k</text>
<text x="29.1" y="177.4">C2</text>
<text x="99" y="178.7">U1</text>
<text x="148.6" y="177.4">L1</text>
<text x="186.4" y="174.9">22u</text>
<text x="189.2" y="178.7">C5</text>
<text x="191.1" y="174.9">25V</text>
<text x="343.5" y="177.4">R11</text>
<text x="25.8" y="185">2u2</text>
<text x="30.5" y="185">100V</text>
<text x="95" y="182.5">VIN</text>
<text x="95" y="185">EN</text>
<text x="102.8" y="185">SW</text>
<text x="102.9" y="182.5">CB</text>
<text x="147.3" y="185">22uH</text>
<text x="343.6" y="185">10k</text>
<text x="95" y="190.1">GND</text>
<text x="103.1" y="190.1">FB</text>
<text x="186.4" y="186.3">22u</text>
<text x="191.1" y="186.3">25V</text>
<text x="58.3" y="196.4">R4</text>
<text x="92.3" y="193.9">LMR51610XDBVR</text>
<text x="163.8" y="196.4">R2</text>
<text x="58.3" y="209.1">D7</text>
<text x="58.5" y="204.1">1k</text>
<text x="160.9" y="204.1">69k8</text>
<text x="166.7" y="204.1">1%</text>
<text x="163.8" y="211.7">R3</text>
<text x="57" y="221.8">green</text>
<text x="160.9" y="219.3">22k1</text>
<text x="166.7" y="219.3">1%</text>
<text x="15.5" y="223.1">PWR_FLAG</text>
<text x="57.7" y="226.9">GND</text>
<text x="15.5" y="230.7">PWR_FLAG</text>
<text x="13.2" y="238.4">GND</text>
<text x="15.5" y="238.4">PWR_FLAG</text>
</g>
<g font-size="1.8" fill="#0000c2">
<text x="214.6" y="56.1">USB</text>
<text x="214.6" y="58.1">prevent</text>
<text x="219.6" y="56.1">5</text>
<text x="222" y="56.1">V to</text>
<text x="222.8" y="58.1">back-feeding</text>
<text x="227.3" y="56.1">VIN</text>
<text x="231.5" y="56.1">through</text>
<text x="236.9" y="58.1">between</text>
<text x="242.2" y="56.1">Schottky</text>
<text x="245.7" y="58.1">bus</text>
<text x="250.2" y="58.1">and</text>
<text x="251.5" y="56.1">diode;</text>
<text x="254.8" y="58.1">USB.</text>
<text x="258.4" y="56.1">the</text>
<text x="262.5" y="56.1">diodes</text>
<text x="15.2" y="112">Bridge</text>
<text x="22.5" y="112">rectifier</text>
<text x="31.1" y="112">made</text>
<text x="37.4" y="112">of</text>
<text x="40.4" y="112">four</text>
<text x="45.4" y="112">Schottky</text>
<text x="54.6" y="112">diodes:</text>
<text x="62.6" y="112">the</text>
<text x="66.7" y="112">board</text>
<text x="73.3" y="112">works</text>
<text x="79.7" y="112">with</text>
<text x="84.7" y="112">straight</text>
<text x="93.2" y="112">and</text>
<text x="15.2" y="114">crossed</text>
<text x="15.2" y="116.1">(no</text>
<text x="15.2" y="118.1">200</text>
<text x="19.6" y="116.1">problem</text>
<text x="20" y="118.1">mA</text>
<text x="23.7" y="114">RJ12</text>
<text x="24" y="118.1">resettable</text>
<text x="28.4" y="116.1">for</text>
<text x="29.6" y="114">cables.</text>
<text x="32.2" y="116.1">RS-485,</text>
<text x="34.7" y="118.1">fuse:</text>
<text x="37.5" y="114">Note:</text>
<text x="40.4" y="118.1">the</text>
<text x="41.7" y="116.1">common-mode</text>
<text x="43.6" y="114">board</text>
<text x="44.6" y="118.1">bridge</text>
<text x="50.1" y="114">GND sits</text>
<text x="51.7" y="118.1">draws</text>
<text x="57.4" y="116.1">range</text>
<text x="58.3" y="118.1">about</text>
<text x="59.7" y="114">one</text>
<text x="63.9" y="116.1">-7..12</text>
<text x="64.3" y="114">diode</text>
<text x="64.8" y="118.1">20..40</text>
<text x="70.6" y="114">drop</text>
<text x="71.5" y="116.1">V).</text>
<text x="72" y="118.1">mA</text>
<text x="75.9" y="118.1">from</text>
<text x="76" y="114">below</text>
<text x="81.5" y="118.1">the</text>
<text x="82.5" y="114">bus</text>
<text x="85.6" y="118.1">24</text>
<text x="87" y="114">GND</text>
<text x="89.2" y="118.1">V bus.</text>
<text x="214.6" y="197.1">Solder</text>
<text x="221.8" y="197.1">jumpers</text>
<text x="230.5" y="197.1">A select</text>
<text x="239.6" y="197.1">/</text>
<text x="242.1" y="197.1">B</text>
<text x="244.6" y="197.1">select:</text>
<text x="252" y="197.1">default</text>
<text x="259.9" y="197.1">1-2</text>
<text x="268.1" y="197.1">=</text>
<text x="270.9" y="197.1">RJ12</text>
<text x="276.7" y="197.1">pin</text>
<text x="280.8" y="197.1">4,</text>
<text x="283.8" y="197.1">B</text>
<text x="286.2" y="197.1">=</text>
<text x="288.9" y="197.1">pin</text>
<text x="293" y="197.1">3).</text>
<text x="214.6" y="199.1">Measure</text>
<text x="214.6" y="201.1">Idle</text>
<text x="214.6" y="203.2">close</text>
<text x="219.3" y="201.1">bias</text>
<text x="220.8" y="203.2">it</text>
<text x="223.3" y="203.2">only</text>
<text x="223.5" y="199.1">J1</text>
<text x="224.4" y="201.1">4k7/4k7</text>
<text x="226.9" y="199.1">pin</text>
<text x="228.4" y="203.2">if</text>
<text x="230.9" y="203.2">communication</text>
<text x="231" y="199.1">5</text>
<text x="233.3" y="199.1">(+)</text>
<text x="233.8" y="201.1">(A</text>
<text x="236.9" y="201.1">high,</text>
<text x="237.8" y="199.1">against</text>
<text x="242.7" y="201.1">B</text>
<text x="245.2" y="201.1">low).</text>
<text x="245.9" y="199.1">pin</text>
<text x="246.5" y="203.2">is</text>
<text x="249.3" y="203.2">unreliable.</text>
<text x="250.9" y="201.1">Leave</text>
<text x="252.4" y="199.1">(-):</text>
<text x="257.4" y="199.1">+24</text>
<text x="257.4" y="201.1">the</text>
<text x="260.6" y="203.2">SM712</text>
<text x="261.6" y="201.1">120R</text>
<text x="262.6" y="199.1">V -&gt;</text>
<text x="267.6" y="201.1">termination</text>
<text x="268" y="203.2">+</text>
<text x="269.1" y="199.1">keep</text>
<text x="270.8" y="203.2">10R</text>
<text x="274.7" y="199.1">1-2,</text>
<text x="275.6" y="203.2">per</text>
<text x="279.6" y="201.1">open,</text>
<text x="279.8" y="203.2">TI datasheet</text>
<text x="280.4" y="199.1">-24</text>
<text x="285.6" y="199.1">V -&gt;</text>
<text x="292.2" y="199.1">both</text>
<text x="293" y="203.2">(9.2.2).</text>
<text x="297.5" y="199.1">to</text>
<text x="300.6" y="199.1">2-3.</text>
<text x="214.6" y="205.2">~RE and</text>
<text x="214.6" y="207.3">and</text>
<text x="219.2" y="207.3">the</text>
<text x="223.4" y="207.3">10k</text>
<text x="223.7" y="205.2">~SHDN high</text>
<text x="228" y="207.3">pull-up</text>
<text x="236.2" y="205.2">-&gt;</text>
<text x="236.7" y="207.3">keeps</text>
<text x="240.5" y="205.2">auto</text>
<text x="243.2" y="207.3">RS485_RX</text>
<text x="245.8" y="205.2">direction</text>
<text x="253.9" y="207.3">high</text>
<text x="255.4" y="205.2">via</text>
<text x="259.2" y="207.3">(no</text>
<text x="259.3" y="205.2">D.</text>
<text x="262.3" y="205.2">While</text>
<text x="263.5" y="207.3">echo).</text>
<text x="268.4" y="205.2">transmitting,</text>
<text x="281.7" y="205.2">R is</text>
<text x="286.9" y="205.2">high-Z</text>
<text x="100.3" y="226.3">Vout</text>
<text x="105.6" y="226.3">=</text>
<text x="108.4" y="226.3">0.8</text>
<text x="112.6" y="226.3">V x</text>
<text x="117" y="226.3">(1</text>
<text x="120.2" y="226.3">+</text>
<text x="123" y="226.3">69.8k</text>
<text x="131.9" y="226.3">22.1k)</text>
<text x="139.2" y="226.3">=</text>
<text x="141.9" y="226.3">3.33</text>
<text x="147.3" y="226.3">V. L and</text>
<text x="157" y="226.3">Cout</text>
<text x="162.5" y="226.3">per</text>
<text x="166.7" y="226.3">datasheet</text>
<text x="100.3" y="228.3">table</text>
<text x="100.3" y="230.4">so</text>
<text x="103.7" y="230.4">it</text>
<text x="106.2" y="230.4">also</text>
<text x="106.3" y="228.3">8-1</text>
<text x="111.3" y="230.4">runs</text>
<text x="111.4" y="228.3">(400</text>
<text x="116.6" y="230.4">from</text>
<text x="117.1" y="228.3">kHz,</text>
<text x="122.1" y="230.4">USB</text>
<text x="122.2" y="228.3">3.3</text>
<text x="126.4" y="228.3">V).</text>
<text x="127.1" y="230.4">(5</text>
<text x="130.2" y="228.3">EN via</text>
<text x="130.4" y="230.4">V minus</text>
<text x="137.7" y="228.3">100k</text>
<text x="139.4" y="230.4">diode).</text>
<text x="143.5" y="228.3">to</text>
<text x="146.6" y="228.3">VIN:</text>
<text x="151.4" y="228.3">starts</text>
<text x="158" y="228.3">from</text>
<text x="163.5" y="228.3">about</text>
<text x="170" y="228.3">4</text>
</g>
<g font-size="1.8" fill="#a90000">
<text x="38.7" y="62">6</text>
<text x="38.7" y="64.5">5</text>
<text x="38.7" y="67.1">4</text>
<text x="38.7" y="69.6">3</text>
<text x="38.7" y="72.1">2</text>
<text x="38.7" y="74.7">1</text>
<text x="285" y="105.2">1</text>
<text x="292.7" y="105.2">3</text>
<text x="289.3" y="108.7" transform="rotate(-90 289.3 108.7)">2</text>
<text x="226.6" y="119.1">1</text>
<text x="241.9" y="119.1">2</text>
<text x="366.3" y="119.1">4</text>
<text x="381.6" y="119.1">8</text>
<text x="234.7" y="122.6" transform="rotate(-90 234.7 122.6)">3</text>
<text x="366.3" y="121.7">1</text>
<text x="381.6" y="121.7">6</text>
<text x="381.6" y="124.2">7</text>
<text x="366.3" y="126.7">2</text>
<text x="366.3" y="129.3">3</text>
<text x="381.6" y="129.3">5</text>
<text x="285" y="134.4">1</text>
<text x="289.3" y="137.9" transform="rotate(-90 289.3 137.9)">2</text>
<text x="292.7" y="134.4">3</text>
<text x="92" y="181.4">5</text>
<text x="92" y="183.9">4</text>
<text x="107.2" y="181.4">1</text>
<text x="107.2" y="183.9">6</text>
<text x="92" y="189">2</text>
<text x="107.2" y="189">3</text>
</g>
</svg>
